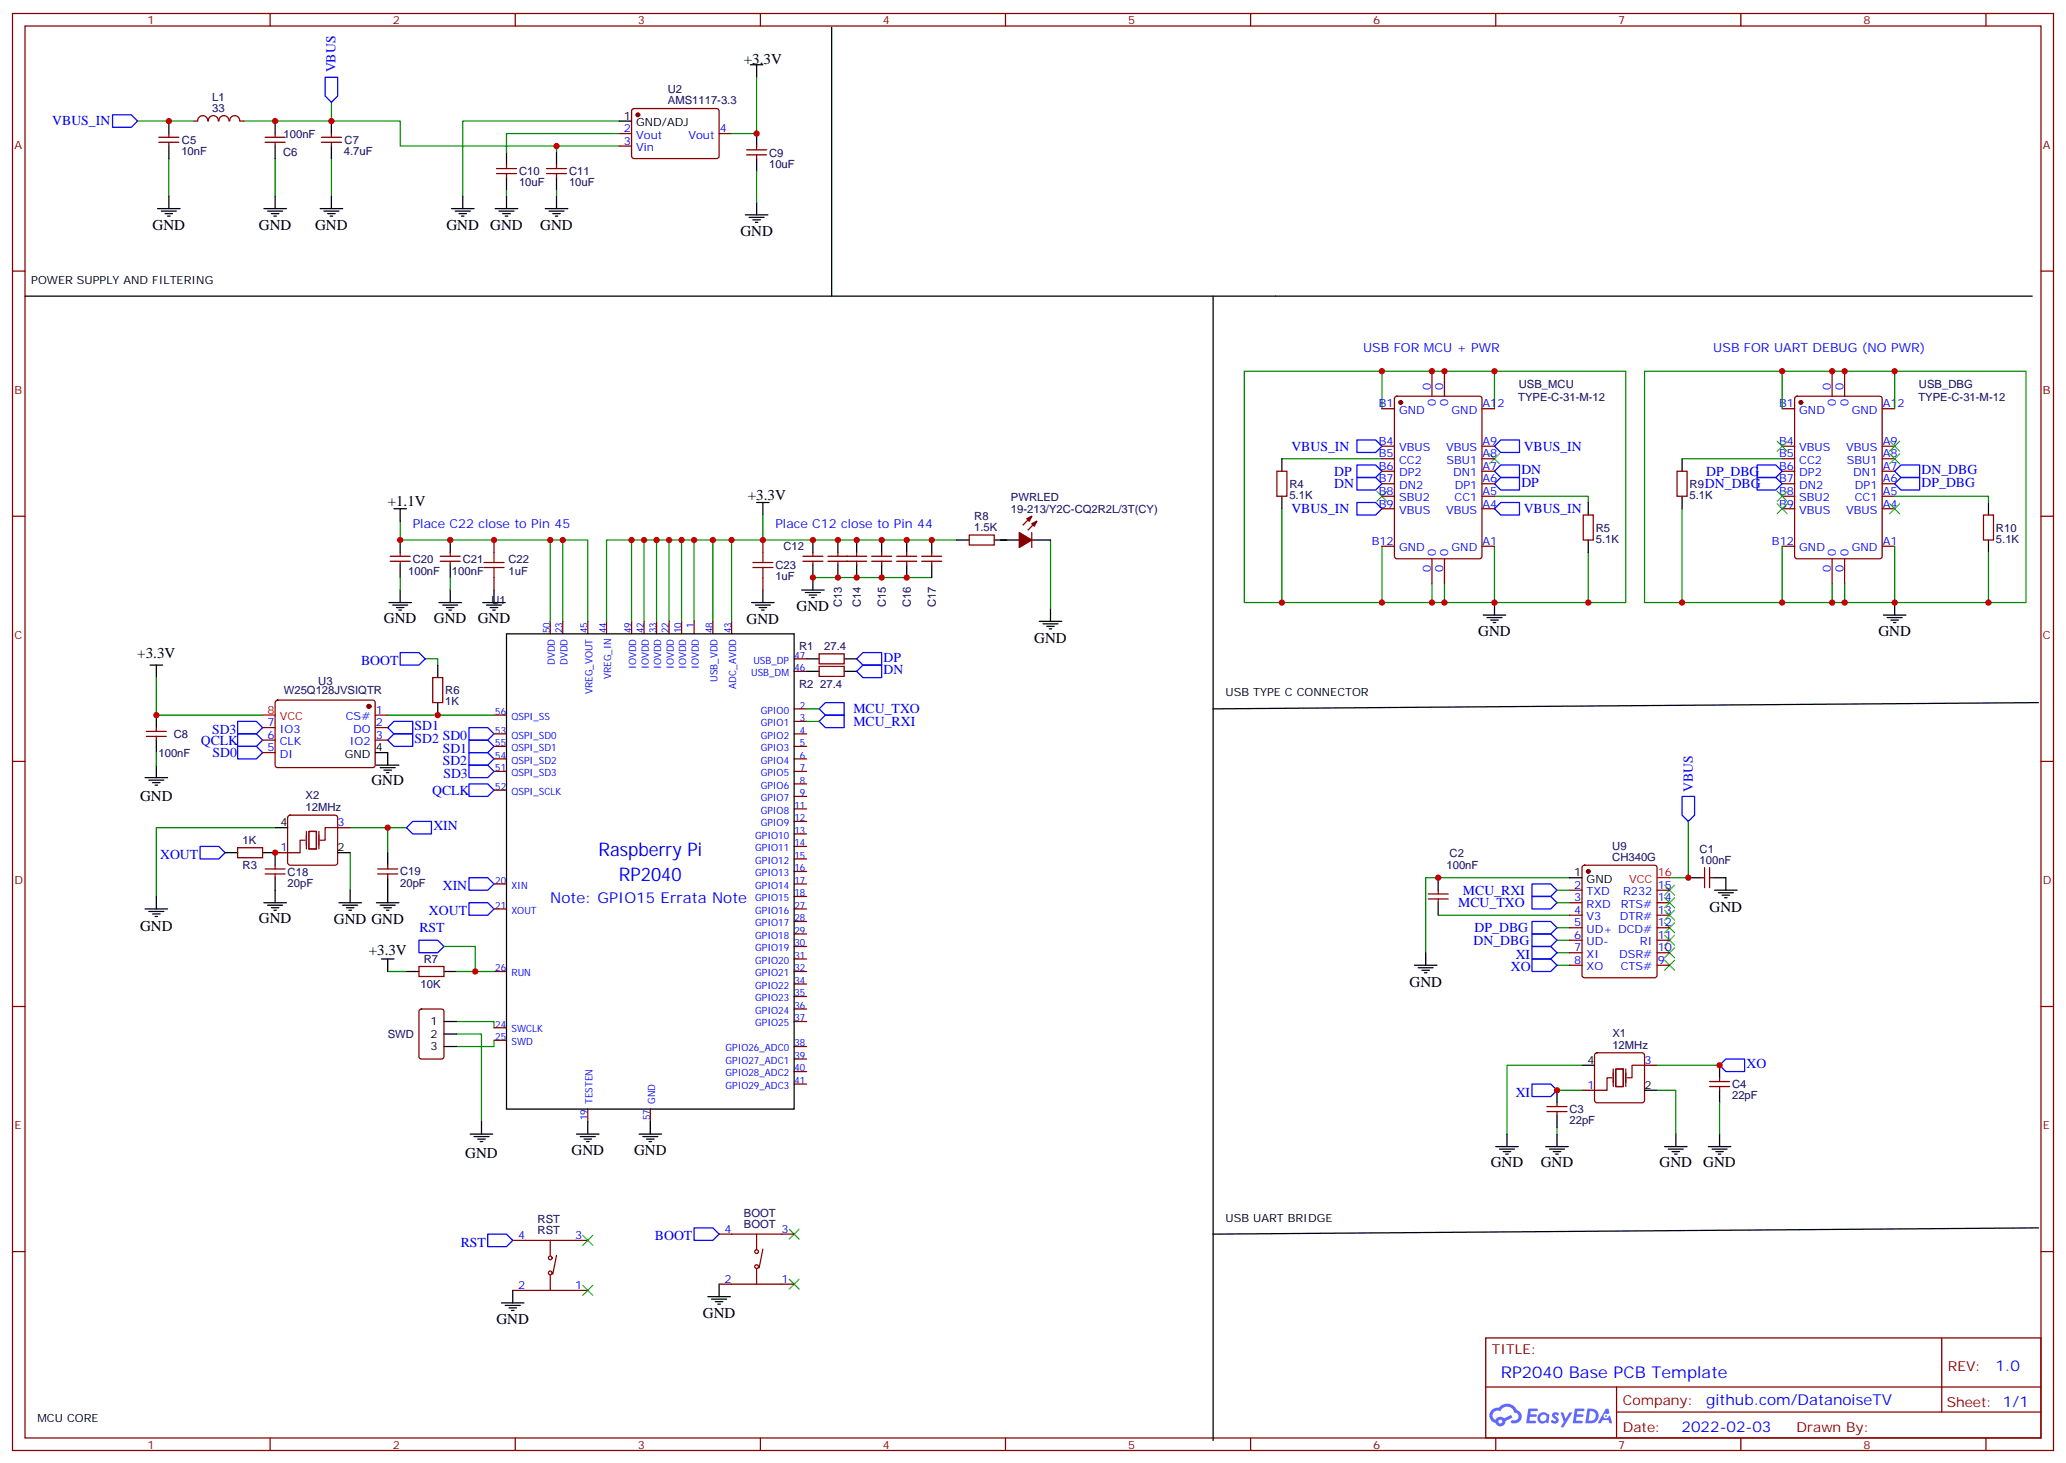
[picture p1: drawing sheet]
<svg xmlns="http://www.w3.org/2000/svg" width="583mm" height="413mm" viewBox="0 0 583 413" stroke-linecap="round" stroke-linejoin="round" font-family="sans-serif">
<g fill="none" stroke="#870000" stroke-width=".35">
<path d="M3.5 3.8h575.8v405.4h-575.8zM7.1 7.3h568.6v398.3h-568.6zM76.2 3.8v3.5M145.3 3.8v3.5M214.5 3.8v3.5M283.6 3.8v3.5M352.8 3.8v3.5M421.9 3.8v3.5M491.1 3.8v3.5M560.2 3.8v3.5M3.5 76.5h3.6M575.7 76.5h3.6"/>
<path d="M3.5 145.6h3.6M575.7 145.6h3.6M3.5 214.8h3.6M575.7 214.8h3.6M3.5 283.9h3.6M575.7 283.9h3.6M3.5 353.1h3.6M575.7 353.1h3.6M419.1 377.4h156.6v28.2h-156.6zM547.7 377.4v20.9M419.1 391.2h156.5M456 398.3h119.6"/>
<path d="M456 391.2v14.2M76.2 405.6v3.6M145.3 405.6v3.6M214.5 405.6v3.6M283.6 405.6v3.6M352.8 405.6v3.6M421.9 405.6v3.6M491.1 405.6v3.6M560.2 405.6v3.6"/>
</g>
<g fill="#5487ff">
<path d="M438.1 398.6a1.22 1.22 0 0 1 1.7 .2l-.4 .6a.47 .47 0 0 0-.3-.4 .47 .47 0 0 0-.5 .2v.1a1.23 1.23 0 0 1 .8 2 1.44 1.44 0 0 1-2-.3l.5-.6 .7 .5a.29 .29 0 0 0 .3-.3 .29 .29 0 0 0-.2-.3 1.04 1.04 0 0 1-.6-1.7z"/>
<path d="M431.1 397.3h2.3l.4 .2-.2 .5-1.8 .1-.1 .8h1.5l.3 .4-.3 .4h-1.6l-.2 1.1h1.7l.2 .3-.2 .3-2.6 .1z"/>
<path d="M444.2 397.3h2.4l.3 .2-.1 .5-1.8 .1-.2 .8h1.6l.3 .4-.4 .4h-1.6l-.1 1.1h1.7l.2 .3-.2 .3-2.7 .1z"/>
<path d="M453 397.3h.7l.3 1.3-.6 .3a.69 .69 0 0 0-1 .3 .69 .69 0 0 0 .4 .9 .69 .69 0 0 0 .9-.6l.5-.2 .6 2.2h-.8l-.3-.9h-1.7l-.5 .9h-.8z"/>
<path d="M440.2 398.4h.8l.6 1.8 1.1-1.8h.9l-2.6 4.2h-.8l.9-1.5z"/>
<path d="M447.8 397.3l-.6 4.2h1.3a2.11 2.11 0 0 0 2.5-2.1 2.11 2.11 0 0 0-2.5-2.1zM448.5 398.1a1.39 1.39 0 0 1 1.7 1.4 1.39 1.39 0 0 1-1.8 1.3h-.3z"/>
<path d="M434.1 399a1.54 1.54 0 0 0-.1 2.1 1.54 1.54 0 0 0 2.1 .1l.7 .3 .3-2.3-.2-.3h-.4a1.49 1.49 0 0 0-2.4 .1zM434.3 400a.95 .95 0 0 1 1.9 0 .95 .95 0 0 1-1.9 0z"/>
<path d="M420.8 397.7a2.18 2.18 0 0 0 1.1 3.7 1.44 1.44 0 0 0 1.6 .9 1.44 1.44 0 0 0 1.2-1.4l2-1-.5-.8-1.9 1a1.47 1.47 0 0 0-2.4 .4 1.39 1.39 0 0 1-.7-1.9 1.39 1.39 0 0 1 2-.5 2.12 2.12 0 0 1 2.2-1.3 2.12 2.12 0 0 1 1.9 1.7 1.14 1.14 0 0 1 1 1.4 1.14 1.14 0 0 1-1.6 .7 .43 .43 0 0 0-.5 .4 .43 .43 0 0 0 .4 .5 1.98 1.98 0 0 0 2.5-1.2 1.98 1.98 0 0 0-1.2-2.6 3.1 3.1 0 0 0-5.3-.6l-.9 .1zM422.7 401a.55 .55 0 0 1 1.1 0 .55 .55 0 0 1-1.1 0z"/>
<circle cx="453" cy="399.4" r=".26"/>
</g>
<g fill="none" stroke="#008700" stroke-width=".35">
<path d="M38.8 34.1h15.9M93.5 34.1h19.4v7.1h44.1M93.5 28.9v5.2h-24.7M174.6 37.7h-31.7v5.3M174.6 34.1h-44.1v21.2M213.4 21.8v15.9h-7M47.6 44.7v10.6M77.6 44.7v10.6M93.5 44.7v10.6M142.9 53.6v1.7M157 53.6v1.7M174.6 41.2h-17.6v1.8"/>
<path d="M213.4 48.3v8.8M389.8 104.7h-38.8v65.3h10.6M389.8 115.3v-10.6h31.8v10.6M421.6 104.7h37v65.3h-10.6M502.7 115.3v-10.6h31.8v10.6M502.7 104.7h-38.8v65.3h10.6M534.5 104.7h37v65.3h-10.6M361.6 129.4h28.2M421.6 140h26.4v1.7M474.5 129.4h28.2M534.5 140h26.4v1.7M112.9 147v5.3h42.3v23"/>
<path d="M155.2 152.3h3.5v23M158.7 152.3h7.1v23M178.2 152.3h3.5v23M181.7 152.3h3.5v23M185.2 152.3h3.5v23M188.7 152.3h3.6v23M192.3 152.3h3.5v23M195.8 152.3h5.3v23M201.1 152.3h5.3v23M215.2 152.3h54.7M215.2 145.3v7h-8.8M282.2 152.3h1.8"/>
<path d="M296.3 152.3v19.4M361.6 143.5v26.5h28.2M389.8 154.1v15.9h31.8v-15.9M448 155.9v14.1h-26.4M474.5 143.5v26.5h28.2M502.7 154.1v15.9h31.8v-15.9M560.9 155.9v14.1h-26.4M112.9 162.9v3.5M127 162.9v3.5M171.1 175.3v-23h7.1v23M229.3 162.9h33.5M403.9 164.7v5.3"/>
<path d="M407.5 164.7v5.3M516.8 164.7v5.3M520.3 164.7v5.3M44.1 191.1v10.6h30M119.9 185.8h3.6v1.8M227.5 200h3.6M44.1 212.3v3.5M109.4 201.7h29.9M227.5 203.5h3.6M77.6 233.5h-33.5v19.4M98.8 233.5h15.9M109.4 233.5v7"/>
<path d="M476.2 231.7v15.9h-5.2M98.8 240.5v10.6M405.7 258.2h37M439.2 251.1h3.5M439.2 254.6h3.5M442.7 247.6h-40.5v21.1M109.4 274h5.3M125.2 267h8.9v7M128.8 274h10.5M439.2 272.3h3.5M439.2 268.7h3.5M439.2 261.7h3.5"/>
<path d="M439.2 265.2h3.5M128.8 291.7h7v24.7M128.8 288.1h10.5v1.8M139.3 293.4v1.8h-10.5M439.2 307.6h7.1M439.2 318.1v1.8M446.3 300.5h-21.2v19.4M467.4 307.6h5.3v12.3M467.4 300.5h17.7M485.1 311.1v8.8"/>
</g>
<g fill="none" stroke="#000" stroke-width=".35">
<path d="M211.7 18.3h3.5M213.4 18.3v3.5M234.6 7.7v75.8M47.6 34.1v3.6M77.6 34.1v3.6M93.5 34.1v3.6M174.6 34.1h3.6M213.4 37.7v3.5M44.4 58.8h6.4M45.5 59.5h4.2M47.6 41.2v3.5M47.6 55.3v3.5"/>
<path d="M74.4 58.8h6.4M75.5 59.5h4.2M77.6 41.2v3.5M77.6 55.3v3.5M90.3 58.8h6.4M91.4 59.5h4.2M93.5 41.2v3.5M93.5 55.3v3.5M127.4 58.8h6.3M128.4 59.5h4.2M130.5 55.3v3.5M139.7 58.8h6.3"/>
<path d="M140.8 59.5h4.2M142.9 43v3.5M142.9 50v3.6M142.9 55.3v3.5M153.8 58.8h6.4M154.9 59.5h4.2M157 43v3.5M157 50v3.6M157 55.3v3.5M213.4 44.7v3.6M213.4 57.1v3.5M46.6 60.3h2.1"/>
<path d="M47.3 61h.7M76.6 60.3h2.1M77.3 61h.7M92.4 60.3h2.1M93.1 61h.7M129.5 60.3h2.1M130.2 61h.7M141.8 60.3h2.1M142.5 61h.7M155.9 60.3h2.1M156.6 61h.7M210.3 60.6h6.3"/>
<path d="M211.3 61.3h4.2M212.4 62h2.1M213.1 62.7h.7M7.1 83.5h566.2M342.2 83.5v322.8M361.6 129.4v3.5M361.6 140v3.5M474.5 129.4v3.5M474.5 140v3.5M111.1 143.5h3.6M112.9 143.5v3.5M112.9 152.3v3.6"/>
<path d="M112.9 159.4v3.5M127 152.3v3.6M127 159.4v3.5M213.4 141.7h3.6M215.2 141.7v3.6M229.3 152.3v3.6M229.3 159.4v7M236.4 152.3v3.6M236.4 159.4v3.5M241.7 152.3v3.6M241.7 159.4v3.5M248.7 152.3v3.6"/>
<path d="M248.7 159.4v3.5M255.8 152.3v3.6M255.8 159.4v3.5M262.8 152.3v3.6M262.8 159.4v3.5M269.9 152.3h3.5M280.5 152.3h7M291 152.3h5.3M448 141.7v3.6M448 152.3v3.6M560.9 141.7v3.6M560.9 152.3v3.6"/>
<path d="M109.7 170h6.4M110.8 170.7h4.2M111.8 171.4h2.1M112.5 172.1h.7M112.9 166.4v3.6M123.8 170h6.4M124.9 170.7h4.2M125.9 171.4h2.2M126.6 172.1h.8M127 166.4v3.6M136.2 170h6.3M137.2 170.7h4.3"/>
<path d="M138.3 171.4h2.1M139 172.1h.7M139.3 166.4v3.6M142.9 178.8h81.1v134h-81.1zM212 170h6.4M213.1 170.7h4.2M214.1 171.4h2.2M214.8 172.1h.7M215.2 166.4v3.6M226.1 166.4h6.4M227.2 167.1h4.2M228.2 167.9h2.2"/>
<path d="M229 168.6h.7M293.2 175.3h6.3M294.2 176h4.2M295.3 176.7h2.1M296 177.4h.7M296.3 171.7v3.6M418.4 173.5h6.3M419.5 174.2h4.2M420.5 174.9h2.1M421.2 175.6h.7M421.6 170v3.5M531.3 173.5h6.3"/>
<path d="M532.3 174.2h4.3M533.4 174.9h2.1M534.1 175.6h.7M534.5 170v3.5M42.3 187.6h3.6M44.1 187.6v3.5M123.5 187.6v3.5M123.5 198.2v3.5M227.5 185.8h3.6M227.5 189.4h3.6M238.1 185.8h3.6M238.1 189.4h3.6"/>
<path d="M575 198.2l-232.8 1.8M40.9 219.4h6.4M44.1 201.7v3.5M44.1 208.8v3.5M44.1 215.8v3.6M105.8 212.3h3.6v3.5M106.2 215.8h6.3M107.2 216.5h4.3M108.3 217.2h2.1M109 217.9h.7M42 220.1h4.2M43 220.8h2.2"/>
<path d="M43.7 221.5h.7M77.6 233.5h3.5M40.9 256.4h6.4M42 257.1h4.2M43 257.8h2.2M43.7 258.5h.7M44.1 252.9v3.5M63.5 240.5h3.5M74.1 240.5h3.5v3.6M74.4 254.6h6.4M75.5 255.3h4.2M76.6 256h2.1"/>
<path d="M77.3 256.8h.7M77.6 247.6v7M95.2 240.5h3.6M95.6 254.6h6.4M96.7 255.3h4.2M97.7 256h2.1M98.4 256.8h.7M98.8 251.1v3.5M106.2 254.6h6.3M107.2 255.3h4.3M108.3 256h2.1M109 256.8h.7"/>
<path d="M109.4 240.5v3.6M109.4 247.6v7M405.7 247.6v3.5M405.7 254.6v3.6M442.7 247.6h3.6M476.2 247.6h3.6M483.3 247.6h3.5v3.5M483.7 251.1h6.3M484.7 251.8h4.2M485.8 252.5h2.1M486.5 253.2h.7M107.6 270.5h3.5"/>
<path d="M109.4 270.5v3.5M114.7 274h3.5M125.2 274h3.6M399 272.3h6.3M400 273h4.3M401.1 273.7h2.1M401.8 274.4h.7M402.2 268.7v3.6M125.2 295.2h3.6M125.2 288.1h3.6M125.2 291.7h3.6M132.6 319.9h6.4"/>
<path d="M135.8 316.4v3.5M162.6 319.9h6.4M165.8 316.4v3.5M180.3 319.9h6.3M183.4 316.4v3.5M425.1 319.9v3.5M439.2 307.6v3.5M439.2 314.6v3.5M439.2 319.9v3.5M446.3 300.5h3.5M463.9 307.6h3.5M472.7 319.9v3.5"/>
<path d="M485.1 300.5v3.5M485.1 307.6v3.5M485.1 319.9v3.5M133.7 320.6h4.2M134.8 321.3h2.1M135.5 322h.7M163.7 320.6h4.2M164.7 321.3h2.2M165.5 322h.7M181.3 320.6h4.3M182.4 321.3h2.1M183.1 322h.7"/>
<path d="M421.9 323.4h6.4M423 324.1h4.2M424 324.8h2.2M424.7 325.5h.7M436 323.4h6.4M437.1 324.1h4.2M438.1 324.8h2.2M438.9 325.5h.7M469.5 323.4h6.4M470.6 324.1h4.2M471.7 324.8h2.1M472.4 325.5h.7"/>
<path d="M481.9 323.4h6.3M483 324.1h4.2M484 324.8h2.1M484.7 325.5h.7M575 346.4l-232.8 1.7M141.5 367.5h6.3M142.5 368.2h4.3M143.6 368.9h2.1M144.3 369.6h.7M144.6 364v3.5M199.7 365.8h6.3M200.7 366.5h4.3"/>
<path d="M201.8 367.2h2.1M202.5 367.9h.7M202.8 362.2v3.6"/>
</g>
<g fill="none" stroke="#870000" stroke-width=".35">
<path d="M44.8 38.7h5.6M47.6 37.7v1M54.7 34.1h1M55.8 34.1a1.41 1.41 0 0 1 1.4-1.5 1.41 1.41 0 0 1 1.4 1.5M58.8 34.1a1.41 1.41 0 0 1 1.4-1.5 1.41 1.41 0 0 1 1.4 1.5M61.8 34.1a1.41 1.41 0 0 1 1.4-1.5 1.41 1.41 0 0 1 1.4 1.5M64.8 34.1a1.41 1.41 0 0 1 1.4-1.5 1.41 1.41 0 0 1 1.4 1.5M67.7 34.1h1.1M74.8 38.7h5.6M77.6 37.7v1M90.7 38.7h5.6M93.5 37.7v1"/>
<path d="M174.6 37.7h3.6M178.4 30.8l.5-.2 23.5 .1 .4 .6v13l-.7 .4h-23.5l-.4-.7v-12.7zM202.8 37.7h3.6M44.8 40.1h5.6M47.6 40.1v1.1M74.8 40.1h5.6M77.6 40.1v1.1M90.7 40.1h5.6M93.5 40.1v1.1M140.1 49h5.6M140.1 47.6h5.6M142.9 46.5v1.1"/>
<path d="M142.9 49v1M154.2 49h5.6M154.2 47.6h5.6M157 46.5v1.1M157 49v1M174.6 41.2h3.6M210.6 43.7h5.7M210.6 42.3h5.7M213.4 41.2v1.1M213.4 43.7v1M389.8 115.3h3.5M393.6 112l.5-.2h23.2l.7 .4v44.7l-.4 .7h-23.5l-.7-.4-.1-44.7z"/>
<path d="M403.9 104.7v7.1M407.5 104.7v7.1M418 115.3h3.6M502.7 115.3h3.5M506.5 112l.4-.2h23.3l.7 .4v44.7l-.4 .7h-23.6l-.6-.4-.1-44.7zM516.8 104.7v7.1M520.3 104.7v7.1M530.9 115.3h3.6M360.2 132.9h2.8v7.1h-2.8zM389.8 125.9h3.5M389.8 129.4h3.5M389.8 132.9h3.5"/>
<path d="M389.8 136.5h3.5M389.8 140h3.5M418 125.9h3.6M418 129.4h3.6M418 132.9h3.6M418 136.5h3.6M418 140h3.6M473.1 132.9h2.8v7.1h-2.8zM502.7 125.9h3.5M502.7 129.4h3.5M502.7 132.9h3.5M502.7 136.5h3.5"/>
<path d="M502.7 140h3.5M530.9 125.9h3.6M530.9 129.4h3.6M530.9 132.9h3.6M530.9 136.5h3.6M530.9 140h3.6M110.1 158.3h5.6M110.1 156.9h5.6M112.9 155.9v1M112.9 158.3v1.1M124.2 158.3h5.6M124.2 156.9h5.6"/>
<path d="M127 155.9v1M127 158.3v1.1M139.3 152.3v3.6M215.2 152.3v3.6M226.5 158.3h5.6M226.5 156.9h5.6M229.3 155.9v1M229.3 158.3v1.1M233.5 158.3h11M233.5 156.9h11M236.4 155.9v1M236.4 158.3v1.1"/>
<path d="M241.7 155.9v1M241.7 158.3v1.1M245.9 158.3h5.6M245.9 156.9h5.6M248.7 155.9v1M248.7 158.3v1.1M252.9 158.3h5.7M252.9 156.9h5.7M255.8 155.9v1M255.8 158.3v1.1M260 158.3h5.6M260 156.9h5.6"/>
<path d="M262.8 155.9v1M262.8 158.3v1.1M273.4 150.9h7.1v2.8h-7.1zM291 145.6l-2.4 2.5M291 150.2v4.2M292.5 147l-2.5 2.5M389.8 143.5h3.5M389.8 154.1h3.5M403.9 157.6v7.1M407.5 157.6v7.1M418 143.5h3.6M418 154.1h3.6"/>
<path d="M446.6 145.3h2.8v7h-2.8zM502.7 143.5h3.5M502.7 154.1h3.5M516.8 157.6v7.1M520.3 157.6v7.1M530.9 143.5h3.6M530.9 154.1h3.6M559.5 145.3h2.8v7h-2.8zM139.3 162.9v3.5M155.2 175.3v3.5M158.7 175.3v3.5M165.8 175.3v3.5"/>
<path d="M171.1 175.3v3.5M178.2 175.3v3.5M181.7 175.3v3.5M185.2 175.3v3.5M188.7 175.3v3.5M192.3 175.3v3.5M195.8 175.3v3.5M201.1 175.3v3.5M206.4 175.3v3.5M215.2 162.9v3.5M77.8 197.7l.5-.2h27.1l.4 .7v17.9l-.7 .4h-27.1l-.4-.7v-17.6zM122.1 191.1h2.8v7.1h-2.8z"/>
<path d="M224 185.8h3.5M224 189.4h3.5M224 200h3.5M231.1 184.4h7v2.9h-7zM231.1 188h7v2.8h-7zM41.3 207.7h5.6M41.3 206.3h5.6M44.1 205.2v1.1M44.1 207.7v1.1M74.1 205.2h3.5M74.1 208.8h3.5M74.1 212.3h3.5"/>
<path d="M105.8 201.7h3.6M105.8 205.2h3.6M105.8 208.8h3.6M139.3 217.6h3.6M139.3 214.1h3.6M139.3 201.7h3.6M139.3 210.5h3.6M139.3 207h3.6M224 217.6h3.5M224 214.1h3.5M224 210.5h3.5M224 207h3.5"/>
<path d="M224 203.5h3.5M67 239.1h7.1v2.8h-7.1zM81.4 230.1l.4-.2h12.7l.5 .2 .2 .5v12.7l-.2 .5-.5 .3h-12.7l-.5-.3-.2-.5v-12.7zM95.2 233.5h3.6M139.3 222.9h3.6M224 224.6h3.5M224 221.1h3.5M224 238.8h3.5M224 235.2h3.5M224 231.7h3.5M224 228.2h3.5M74.8 245.1h5.6"/>
<path d="M74.8 246.5h5.6M77.6 244.1v1M77.6 246.5v1.1M77.6 240.5h3.5M106.5 245.1h5.7M106.5 246.5h5.7M109.4 244.1v1M109.4 246.5v1.1M139.3 256.4h3.6M139.3 249.3h3.6M224 259.9h3.5M224 256.4h3.5"/>
<path d="M224 249.3h3.5M224 252.9h3.5M224 245.8h3.5M224 242.3h3.5M402.9 253.6h5.6M402.9 252.2h5.6M405.7 251.1v1.1M405.7 253.6v1M442.7 251.1h3.6M442.7 254.6h3.6M442.7 258.2h3.6M446.5 244.3l.5-.2h19.7l.7 .4v30.6l-.4 .6-20 .1-.7-.5v-30.5z"/>
<path d="M467.4 251.1h3.6M467.4 254.6h3.6M467.4 258.2h3.6M479.8 247.6h1M480.8 244.8v5.6M482.2 244.8v5.6M482.2 247.6h1.1M118.2 272.6h7v2.8h-7zM139.3 274h3.6M224 277.6h3.5M224 274h3.5M224 270.5h3.5"/>
<path d="M224 267h3.5M224 263.5h3.5M442.7 261.7h3.6M442.7 265.2h3.6M442.7 268.7h3.6M442.7 272.3h3.6M467.4 261.7h3.6M467.4 265.2h3.6M467.4 268.7h3.6M467.4 272.3h3.6M118.4 284.8l.5-.2h5.6l.7 .5v12.9l-.4 .7h-5.9l-.7-.4v-13zM139.3 293.4h3.6"/>
<path d="M139.3 289.9h3.6M224 298.7h3.5M224 295.2h3.5M224 288.1h3.5M224 284.6h3.5M224 281.1h3.5M450 297.2l.5-.2h12.7l.5 .2 .2 .5v12.7l-.2 .5-.5 .2h-12.7l-.5-.3-.2-.4v-12.7zM165.8 312.8v3.6M183.4 312.8v3.6M224 305.8h3.5M224 302.3h3.5M436.4 313.5h5.6"/>
<path d="M436.4 312.1h5.6M439.2 311.1v1M439.2 313.5v1.1M446.3 307.6h3.5M463.9 300.5h3.5M482.2 306.5h5.7M482.2 305.1h5.7M485.1 304v1.1M485.1 306.5v1.1M144.6 349.9h21.2M155.2 349.9v4.2M155.2 359.8v4.2"/>
<path d="M157 354.1l-1.1 5.3M202.8 348.1h21.2M213.4 348.1v4.3M213.4 358v4.2M215.2 352.4l-1.1 5.2M144.6 364h21.2M202.8 362.2h21.2"/>
<circle cx="155.2" cy="354.8" r=".53"/>
<circle cx="155.2" cy="359.1" r=".53"/>
<circle cx="213.4" cy="353.1" r=".53"/>
<circle cx="213.4" cy="357.3" r=".53"/>
</g>
<g fill="#870000" stroke="#870000" stroke-width=".35">
<path d="M287.5 150.2l3.5 2.1-3.5 2.1z"/>
<path d="M291 147.7l1.5-.7-.8 1.4z"/>
<path d="M289.6 146.3l1.4-.7-.7 1.4z"/>
<circle cx="179.9" cy="32.4" r=".53"/>
<circle cx="395.1" cy="113.5" r=".53"/>
<circle cx="448" cy="245.8" r=".53"/>
<circle cx="104.1" cy="199.2" r=".53"/>
<circle cx="508" cy="113.5" r=".53"/>
</g>
<g fill="none" stroke="#00f" stroke-width=".35">
<path d="M31.7 32.4h5.3l1.8 1.7-1.8 1.8h-5.3zM91.7 21.8h3.5v5.3l-1.7 1.8-1.8-1.8zM382.8 124.1h5.3l1.7 1.8-1.7 1.7h-5.3zM382.8 134.7h5.3l1.7 1.8-1.7 1.7h-5.3zM382.8 131.2h5.3l1.7 1.7-1.7 1.8h-5.3zM421.6 125.9l1.7-1.8h5.3v3.5h-5.3zM421.6 136.5l1.7-1.8h5.3v3.5h-5.3zM421.6 132.9l1.7-1.7h5.3v3.5h-5.3zM495.7 131.2h5.2l1.8 1.7-1.8 1.8h-5.2zM495.7 134.7h5.2l1.8 1.8-1.8 1.7h-5.2zM534.5 132.9l1.7-1.7h5.3v3.5h-5.3zM534.5 136.5l1.7-1.8h5.3v3.5h-5.3z"/>
<path d="M382.8 141.7h5.3l1.7 1.8-1.7 1.8h-5.3zM421.6 143.5l1.7-1.8h5.3v3.6h-5.3zM112.9 184.1h5.3l1.7 1.7-1.7 1.8h-5.3zM231.1 200l1.7-1.8h5.3v3.5h-5.3zM241.7 185.8l1.7-1.7h5.3v3.5h-5.3zM241.7 189.4l1.7-1.8h5.3v3.5h-5.3zM67 207h5.3l1.8 1.8-1.8 1.7h-5.3zM67 203.5h5.3l1.8 1.7-1.8 1.8h-5.3zM67 210.5h5.3l1.8 1.8-1.8 1.8h-5.3zM109.4 208.8l1.7-1.8h5.3v3.5h-5.3zM109.4 205.2l1.7-1.7h5.3v3.5h-5.3zM132.3 215.8h5.3l1.7 1.8-1.7 1.8h-5.3z"/>
<path d="M132.3 212.3h5.3l1.7 1.8-1.7 1.7h-5.3zM132.3 208.8h5.3l1.7 1.7-1.7 1.8h-5.3zM132.3 205.2h5.3l1.7 1.8-1.7 1.8h-5.3zM231.1 203.5l1.7-1.8h5.3v3.5h-5.3zM56.4 238.8h5.3l1.8 1.7-1.8 1.8h-5.3zM114.7 233.5l1.7-1.8h5.3v3.5h-5.3zM132.3 221.1h5.3l1.7 1.8-1.7 1.7h-5.3zM474.5 224.6h3.5v5.3l-1.8 1.8-1.7-1.8zM132.3 247.6h5.3l1.7 1.7-1.7 1.8h-5.3zM132.3 254.6h5.3l1.7 1.8-1.7 1.8h-5.3zM432.2 259.9h5.2l1.8 1.8-1.8 1.8h-5.2zM432.2 252.9h5.2l1.8 1.7-1.8 1.8h-5.2z"/>
<path d="M432.2 249.3h5.2l1.8 1.8-1.8 1.8h-5.2zM118.2 265.2h5.3l1.7 1.8-1.7 1.7h-5.3zM432.2 263.5h5.2l1.8 1.7-1.8 1.8h-5.2zM432.2 267h5.2l1.8 1.7-1.8 1.8h-5.2zM432.2 270.5h5.2l1.8 1.8-1.8 1.7h-5.2zM432.2 305.8h5.2l1.8 1.8-1.8 1.7h-5.2zM485.1 300.5l1.7-1.8h5.3v3.6h-5.3zM137.6 348.1h5.3l1.7 1.8-1.7 1.7h-5.3zM195.8 346.4h5.3l1.7 1.7-1.7 1.8h-5.3z"/>
</g>
<g fill="none" stroke="#3c3" stroke-width=".35">
<path d="M388.4 138.6l2.8 2.8M391.2 138.6l-2.8 2.8M420.2 128l2.8 2.8M423 128l-2.8 2.8M501.3 138.6l2.8 2.8M501.3 124.5l2.8 2.8M504.1 138.6l-2.8 2.8M504.1 124.5l-2.8 2.8M533 128l2.9 2.8M533 124.5l2.9 2.8M535.9 128l-2.9 2.8M535.9 124.5l-2.9 2.8"/>
<path d="M501.3 142.1l2.8 2.8M504.1 142.1l-2.8 2.8M533 142.1l2.9 2.8M535.9 142.1l-2.9 2.8M469.5 249.7l2.9 2.8M469.5 253.2l2.9 2.8M469.5 256.8l2.9 2.8M472.4 249.7l-2.9 2.8M472.4 253.2l-2.9 2.8M472.4 256.8l-2.9 2.8M469.5 270.9l2.9 2.8M469.5 267.3l2.9 2.9"/>
<path d="M469.5 263.8l2.9 2.8M469.5 260.3l2.9 2.8M472.4 270.9l-2.9 2.8M472.4 267.3l-2.9 2.9M472.4 263.8l-2.9 2.8M472.4 260.3l-2.9 2.8M164.4 348.5l2.8 2.8M167.2 348.5l-2.8 2.8M222.6 346.7l2.8 2.8M225.4 346.7l-2.8 2.8M164.4 362.6l2.8 2.8M167.2 362.6l-2.8 2.8"/>
<path d="M222.6 360.8l2.8 2.8M225.4 360.8l-2.8 2.8"/>
</g>
<path d="M74.1 201.7h3.5M467.4 247.6h3.6" fill="none" stroke="#f00" stroke-width=".35"/>
<path d="M86.1 237h-1.4v3.5h-3.6M86.4 234.5v5M87.1 234.5h2.2v5h-2.2zM90 234.5v5M95.2 233.5h-3.5v3.5h-1.4M454.7 304h-1.4v3.6h-3.5M455.1 301.6v4.9M455.8 301.6h2.1v4.9h-2.1zM458.6 301.6v4.9M463.9 300.5h-3.5v3.5h-1.4" fill="none" stroke="#870012" stroke-width=".35"/>
<path d="M136.5 158.7h5.7M139.3 155.9v2.8M212.4 158.7h5.6M215.2 155.9v2.8M136.5 160.1h5.7M139.3 160.1v2.8M212.4 160.1h5.6M215.2 160.1v2.8" fill="none" stroke="#a10000" stroke-width=".35"/>
<g fill="#c00">
<circle cx="157" cy="41.2" r=".88"/>
<circle cx="93.5" cy="34.1" r=".88"/>
<circle cx="77.6" cy="34.1" r=".88"/>
<circle cx="213.4" cy="37.7" r=".88"/>
<circle cx="47.6" cy="34.1" r=".88"/>
<circle cx="421.6" cy="104.7" r=".88"/>
<circle cx="448" cy="170" r=".88"/>
<circle cx="389.8" cy="104.7" r=".88"/>
<circle cx="361.6" cy="170" r=".88"/>
<circle cx="407.5" cy="104.7" r=".88"/>
<circle cx="403.9" cy="104.7" r=".88"/>
<circle cx="421.6" cy="170" r=".88"/>
<circle cx="389.8" cy="170" r=".88"/>
<circle cx="403.9" cy="170" r=".88"/>
<circle cx="407.5" cy="170" r=".88"/>
<circle cx="405.7" cy="247.6" r=".88"/>
<circle cx="439.2" cy="307.6" r=".88"/>
<circle cx="485.1" cy="300.5" r=".88"/>
<circle cx="123.5" cy="201.7" r=".88"/>
<circle cx="44.1" cy="201.7" r=".88"/>
<circle cx="109.4" cy="233.5" r=".88"/>
<circle cx="77.6" cy="240.5" r=".88"/>
<circle cx="255.8" cy="162.9" r=".88"/>
<circle cx="248.7" cy="162.9" r=".88"/>
<circle cx="236.4" cy="162.9" r=".88"/>
<circle cx="229.3" cy="162.9" r=".88"/>
<circle cx="241.7" cy="162.9" r=".88"/>
<circle cx="155.2" cy="152.3" r=".88"/>
<circle cx="139.3" cy="152.3" r=".88"/>
<circle cx="127" cy="152.3" r=".88"/>
<circle cx="178.2" cy="152.3" r=".88"/>
<circle cx="181.7" cy="152.3" r=".88"/>
<circle cx="185.2" cy="152.3" r=".88"/>
<circle cx="188.7" cy="152.3" r=".88"/>
<circle cx="192.3" cy="152.3" r=".88"/>
<circle cx="195.8" cy="152.3" r=".88"/>
<circle cx="201.1" cy="152.3" r=".88"/>
<circle cx="158.8" cy="152.3" r=".88"/>
<circle cx="112.9" cy="152.3" r=".88"/>
<circle cx="206.4" cy="152.3" r=".88"/>
<circle cx="215.2" cy="152.3" r=".88"/>
<circle cx="134.1" cy="274" r=".88"/>
<circle cx="520.3" cy="170" r=".88"/>
<circle cx="516.8" cy="170" r=".88"/>
<circle cx="502.7" cy="170" r=".88"/>
<circle cx="534.5" cy="170" r=".88"/>
<circle cx="516.8" cy="104.7" r=".88"/>
<circle cx="520.3" cy="104.7" r=".88"/>
<circle cx="474.5" cy="170" r=".88"/>
<circle cx="502.7" cy="104.7" r=".88"/>
<circle cx="560.9" cy="170" r=".88"/>
<circle cx="534.5" cy="104.7" r=".88"/>
<circle cx="229.3" cy="152.3" r=".88"/>
<circle cx="236.4" cy="152.3" r=".88"/>
<circle cx="241.7" cy="152.3" r=".88"/>
<circle cx="248.7" cy="152.3" r=".88"/>
<circle cx="255.8" cy="152.3" r=".88"/>
<circle cx="262.8" cy="152.3" r=".88"/>
<circle cx="476.3" cy="247.6" r=".88"/>
</g>
<g font-size="5.3" fill="#00f">
<text x="168.8" y="241.4">Raspberry Pi</text>
<text x="174.6" y="248.5">RP2040</text>
</g>
<text font-size="4.6" fill="#00f" x="423.3" y="388.7">RP2040 Base PCB Template</text>
<g font-size="4.2">
<text x="209.8" y="17.9">+3.3V</text>
<text x="43" y="64.9">GND</text>
<text x="73" y="64.9">GND</text>
<text x="88.9" y="64.9">GND</text>
<text x="125.9" y="64.9">GND</text>
<text x="138.3" y="64.9">GND</text>
<text x="152.4" y="64.9">GND</text>
<text x="208.8" y="66.6">GND</text>
<text x="109.4" y="142.8">+1.1V</text>
<text x="211" y="141">+3.3V</text>
<text x="224.7" y="172.5">GND</text>
<text x="108.3" y="175.6">GND</text>
<text x="122.4" y="175.6">GND</text>
<text x="134.8" y="175.6">GND</text>
<text x="210.6" y="176">GND</text>
<text x="417" y="179.5">GND</text>
<text x="529.9" y="179.5">GND</text>
<text x="38.7" y="185.5">+3.3V</text>
<text x="291.7" y="181.3">GND</text>
<text x="104.8" y="221.5">GND</text>
<text x="39.5" y="226">GND</text>
<text x="482.3" y="257.2">GND</text>
<text x="39.5" y="262.5">GND</text>
<text x="73" y="260.3">GND</text>
<text x="94.2" y="260.8">GND GND</text>
<text x="104" y="269.3">+3.3V</text>
<text x="397.6" y="278.3">GND</text>
<text x="131.3" y="326.6">GND</text>
<text x="161.2" y="325.9">GND</text>
<text x="178.9" y="325.9">GND</text>
<text x="420.5" y="329.1">GND</text>
<text x="434.6" y="329.1">GND</text>
<text x="468.1" y="329.1">GND</text>
<text x="480.5" y="329.1">GND</text>
<text x="198.3" y="371.8">GND</text>
<text x="140.1" y="373.5">GND</text>
</g>
<g font-size="4.2" fill="#00f">
<text x="155.2" y="254.6">Note: GPIO15 Errata Note</text>
<text x="562.9" y="386.7">1.0</text>
<text x="481.3" y="396.2">github.com/DatanoiseTV</text>
<text x="474.4" y="404">2022-02-03</text>
</g>
<g font-size="3.9" fill="#00f">
<text x="94.7" y="20.4" transform="rotate(-90 94.7 20.4)">VBUS</text>
<text x="14.7" y="35.3">VBUS_IN</text>
<text x="364.3" y="127.1">VBUS_IN</text>
<text x="429.8" y="127.1">VBUS_IN</text>
<text x="376.4" y="137.7">DN</text>
<text x="376.4" y="134.2">DP</text>
<text x="429.2" y="137.2">DP</text>
<text x="429.2" y="133.7">DN</text>
<text x="480.9" y="137.7">DN_DBG</text>
<text x="481.3" y="134.2">DP_DBG</text>
<text x="542" y="133.7">DN_DBG</text>
<text x="542" y="137.2">DP_DBG</text>
<text x="364.3" y="144.7">VBUS_IN</text>
<text x="429.8" y="144.8">VBUS_IN</text>
<text x="101.8" y="187.6">BOOT</text>
<text x="249.2" y="186.6">DP</text>
<text x="249.2" y="190.2">DN</text>
<text x="240.7" y="201.2">MCU_TXO</text>
<text x="59.8" y="207">SD3</text>
<text x="116.9" y="209.5">SD2 SD0</text>
<text x="116.9" y="205.9">SD1</text>
<text x="240.7" y="204.8">MCU_RXI</text>
<text x="56.6" y="210">QCLK</text>
<text x="60" y="213.5">SD0</text>
<text x="124.9" y="215.8">SD2</text>
<text x="124.9" y="212.3">SD1</text>
<text x="125.1" y="219.4">SD3</text>
<text x="121.9" y="224.1">QCLK</text>
<text x="477.5" y="223.4" transform="rotate(-90 477.5 223.4)">VBUS</text>
<text x="122.2" y="234.2">XIN</text>
<text x="45.2" y="242.3">XOUT</text>
<text x="124.9" y="251.1">XIN</text>
<text x="411.3" y="255.9">MCU_TXO</text>
<text x="412.7" y="252.3">MCU_RXI</text>
<text x="118.3" y="263">RST</text>
<text x="121" y="258.2">XOUT</text>
<text x="416" y="262.9">DP_DBG</text>
<text x="415.7" y="266.4">DN_DBG</text>
<text x="426.2" y="274">XO</text>
<text x="427.5" y="270.5">XI</text>
<text x="492.7" y="301.3">XO</text>
<text x="427.5" y="309.3">XI</text>
<text x="130" y="351.6">RST</text>
<text x="184.7" y="349.9">BOOT</text>
</g>
<g font-size="3.9" fill="#800">
<text x="420.9" y="382">TITLE:</text>
<text x="549.5" y="386.7">REV:</text>
<text x="457.8" y="396.2">Company:</text>
<text x="549.1" y="396.8">Sheet: 1/1</text>
<text x="457.8" y="403.9">Date:</text>
<text x="506.8" y="403.9">Drawn By:</text>
</g>
<g font-size="3.5" fill="#00f">
<text x="384.5" y="99.4">USB FOR MCU + PWR</text>
<text x="483.3" y="99.4">USB FOR UART DEBUG (NO PWR)</text>
<text x="116.4" y="148.8">Place C22 close to Pin 45</text>
<text x="218.7" y="148.8">Place C12 close to Pin 44</text>
</g>
<g font-size="3.2" fill="#800">
<text x="41.6" y="6.8">1</text>
<text x="110.8" y="6.8">2</text>
<text x="179.9" y="6.8">3</text>
<text x="249.1" y="6.8">4</text>
<text x="318.2" y="6.8">5</text>
<text x="387.3" y="6.8">6</text>
<text x="456.5" y="6.8">7</text>
<text x="525.6" y="6.8">8</text>
<text x="4.1" y="41.9">A</text>
<text x="576.3" y="41.9">A</text>
<text x="4.1" y="111.1">B</text>
<text x="576.3" y="111.1">B</text>
<text x="4.1" y="180.2">C</text>
<text x="576.3" y="180.2">C</text>
<text x="4.1" y="249.3">D</text>
<text x="576.3" y="249.3">D</text>
<text x="4.1" y="318.5">E</text>
<text x="576.3" y="318.5">E</text>
<text x="41.6" y="408.6">1</text>
<text x="110.8" y="408.6">2</text>
<text x="179.9" y="408.6">3</text>
<text x="249.1" y="408.6">4</text>
<text x="318.2" y="408.6">5</text>
<text x="387.3" y="408.6">6</text>
<text x="456.5" y="408.6">7</text>
<text x="525.6" y="408.6">8</text>
</g>
<g font-size="3.2" fill="#000080">
<text x="59.9" y="28.4">L1</text>
<text x="188.4" y="29.4">AMS1117-3.3</text>
<text x="188.4" y="26.1">U2</text>
<text x="59.9" y="31.6">33</text>
<text x="51.3" y="40.6">C5</text>
<text x="80" y="38.8">100nF</text>
<text x="97.2" y="40.6">C7</text>
<text x="51.2" y="43.8">10nF</text>
<text x="79.9" y="44.1">C6</text>
<text x="97" y="43.8">4.7uF</text>
<text x="217" y="47.3">10uF</text>
<text x="217" y="44.2">C9</text>
<text x="146.4" y="52.6">10uF</text>
<text x="146.4" y="49.5">C10</text>
<text x="160.5" y="52.6">10uF</text>
<text x="160.5" y="49.5">C11</text>
<text x="428.3" y="113">TYPE-C-31-M-12</text>
<text x="428.4" y="109.4">USB_MCU</text>
<text x="541.1" y="113">TYPE-C-31-M-12</text>
<text x="541.3" y="109.4">USB_DBG</text>
<text x="363.7" y="137.7">R4</text>
<text x="476.6" y="137.7">R9</text>
<text x="285.2" y="141.4">PWRLED</text>
<text x="363.7" y="140.8">5.1K</text>
<text x="476.6" y="140.8">5.1K</text>
<text x="274.8" y="149.9">1.5K</text>
<text x="274.8" y="146.7">R8</text>
<text x="285.2" y="144.6">19-213/Y2C-CQ2R2L/3T(CY)</text>
<text x="221" y="155.2">C12</text>
<text x="450.1" y="153.1">5.1K</text>
<text x="450.1" y="150">R5</text>
<text x="563" y="153.1">5.1K</text>
<text x="563" y="150">R10</text>
<text x="116.4" y="158.7">C20</text>
<text x="130.5" y="158.7">C21</text>
<text x="143.4" y="158.8">C22</text>
<text x="218.7" y="160.5">C23</text>
<text x="115.2" y="162.3">100nF</text>
<text x="127.5" y="162.3">100nF</text>
<text x="143.4" y="162.3">1uF</text>
<text x="218.7" y="163.7">1uF</text>
<text x="138.6" y="170.4">U1</text>
<text x="237.5" y="171.2" transform="rotate(-90 237.5 171.2)">C13</text>
<text x="242.8" y="171.2" transform="rotate(-90 242.8 171.2)">C14</text>
<text x="249.9" y="171.2" transform="rotate(-90 249.9 171.2)">C15</text>
<text x="256.9" y="171.2" transform="rotate(-90 256.9 171.2)">C16</text>
<text x="264" y="171.2" transform="rotate(-90 264 171.2)">C17</text>
<text x="225.4" y="183.4">R1</text>
<text x="232.5" y="183.4">27.4</text>
<text x="80.1" y="195.8">W25Q128JVSIQTR</text>
<text x="89.8" y="193.3">U3</text>
<text x="125.6" y="195.8">R6</text>
<text x="225.4" y="194">R2</text>
<text x="231.4" y="194">27.4</text>
<text x="125.6" y="199">1K</text>
<text x="49" y="208.2">C8</text>
<text x="44.7" y="213.4">100nF</text>
<text x="86.2" y="225.5">X2</text>
<text x="86.2" y="228.7">12MHz</text>
<text x="68.4" y="238.1">1K</text>
<text x="454.8" y="239.7">U9</text>
<text x="68.4" y="245.2">R3</text>
<text x="408" y="245.2">100nF</text>
<text x="408.9" y="241.7">C2</text>
<text x="454.8" y="242.9">CH340G</text>
<text x="479.4" y="243.7">100nF</text>
<text x="479.4" y="240.5">C1</text>
<text x="81.1" y="250.1">20pF</text>
<text x="81.1" y="247">C18</text>
<text x="112.9" y="250.1">20pF</text>
<text x="112.9" y="246.9">C19</text>
<text x="119.5" y="271.6">R7</text>
<text x="118.6" y="278.7">10K</text>
<text x="109.4" y="292.8">SWD</text>
<text x="454.8" y="292.6">X1</text>
<text x="454.8" y="295.8">12MHz</text>
<text x="488.6" y="310.1">22pF</text>
<text x="488.6" y="306.9">C4</text>
<text x="442.7" y="317.1">22pF</text>
<text x="442.7" y="314">C3</text>
<text x="151.7" y="344.9">RST</text>
<text x="209.9" y="346.4">BOOT</text>
<text x="209.9" y="343.2">BOOT</text>
<text x="151.7" y="348.1">RST</text>
</g>
<g font-size="3.2">
<text x="176" y="33.8">1</text>
<text x="179.5" y="35.6">GND/ADJ</text>
<text x="8.8" y="80">POWER SUPPLY AND FILTERING</text>
<text x="345.7" y="196.4">USB TYPE C CONNECTOR</text>
<text x="97.2" y="213.7">GND</text>
<text x="106" y="211.9">4</text>
<text x="79.1" y="233.1">4</text>
<text x="95.2" y="240.2">2</text>
<text x="444.1" y="247.2">1</text>
<text x="447.6" y="249">GND</text>
<text x="121.5" y="289.2">1</text>
<text x="121.5" y="292.7">2</text>
<text x="121.5" y="296.3">3</text>
<text x="447.8" y="300.1">4</text>
<text x="463.9" y="307.2">2</text>
<text x="345.7" y="344.6">USB UART BRIDGE</text>
<text x="10.6" y="401">MCU CORE</text>
</g>
<g font-size="3.2" fill="#00f">
<text x="176" y="37.3">2</text>
<text x="176" y="40.9">3</text>
<text x="179.5" y="39.1">Vout</text>
<text x="194.2" y="39.1">Vout</text>
<text x="203" y="37.3">4</text>
<text x="179.5" y="42.6">Vin</text>
<text x="403.6" y="110" transform="rotate(-90 403.6 110)">0</text>
<text x="407.1" y="110" transform="rotate(-90 407.1 110)">0</text>
<text x="516.5" y="110" transform="rotate(-90 516.5 110)">0</text>
<text x="520" y="110" transform="rotate(-90 520 110)">0</text>
<text x="389" y="114.9">B1</text>
<text x="394.7" y="116.7">GND</text>
<text x="405" y="114.5" transform="rotate(-90 405 114.5)">0</text>
<text x="408.5" y="114.5" transform="rotate(-90 408.5 114.5)">0</text>
<text x="409.5" y="116.7">GND</text>
<text x="418.2" y="114.9">A12</text>
<text x="501.9" y="114.9">B1</text>
<text x="507.5" y="116.7">GND</text>
<text x="517.9" y="114.5" transform="rotate(-90 517.9 114.5)">0</text>
<text x="521.4" y="114.5" transform="rotate(-90 521.4 114.5)">0</text>
<text x="522.3" y="116.7">GND</text>
<text x="531.1" y="114.9">A12</text>
<text x="389" y="125.5">B4</text>
<text x="418.2" y="125.5">A9</text>
<text x="501.9" y="125.5">B4</text>
<text x="531.1" y="125.5">A9</text>
<text x="389" y="129">B5</text>
<text x="394.7" y="127.3">VBUS</text>
<text x="394.7" y="130.8">CC2</text>
<text x="407.9" y="127.3">VBUS</text>
<text x="408.1" y="130.8">SBU1</text>
<text x="418.2" y="129">A8</text>
<text x="501.9" y="129">B5</text>
<text x="507.5" y="127.3">VBUS</text>
<text x="507.5" y="130.8">CC2</text>
<text x="520.8" y="127.3">VBUS</text>
<text x="520.9" y="130.8">SBU1</text>
<text x="531.1" y="129">A8</text>
<text x="389" y="132.6">B6</text>
<text x="389" y="136.1">B7</text>
<text x="394.7" y="134.3">DP2</text>
<text x="394.7" y="137.9">DN2</text>
<text x="409.9" y="134.3">DN1</text>
<text x="410.4" y="137.9">DP1</text>
<text x="418.2" y="136.1">A6</text>
<text x="418.2" y="132.6">A7</text>
<text x="501.9" y="132.6">B6</text>
<text x="501.9" y="136.1">B7</text>
<text x="507.5" y="134.3">DP2</text>
<text x="507.5" y="137.9">DN2</text>
<text x="522.8" y="134.3">DN1</text>
<text x="523.3" y="137.9">DP1</text>
<text x="531.1" y="136.1">A6</text>
<text x="531.1" y="132.6">A7</text>
<text x="389" y="139.6">B8</text>
<text x="389" y="143.2">B9</text>
<text x="394.7" y="141.4">SBU2</text>
<text x="410.3" y="141.4">CC1</text>
<text x="418.2" y="143.2">A4</text>
<text x="418.2" y="139.6">A5</text>
<text x="501.9" y="139.6">B8</text>
<text x="501.9" y="143.2">B9</text>
<text x="507.5" y="141.4">SBU2</text>
<text x="523.2" y="141.4">CC1</text>
<text x="531.1" y="143.2">A4</text>
<text x="531.1" y="139.6">A5</text>
<text x="394.7" y="144.9">VBUS</text>
<text x="407.9" y="144.9">VBUS</text>
<text x="507.5" y="144.9">VBUS</text>
<text x="520.8" y="144.9">VBUS</text>
<text x="387" y="153.7">B12</text>
<text x="394.7" y="155.5">GND</text>
<text x="409.5" y="155.5">GND</text>
<text x="418.2" y="153.7">A1</text>
<text x="499.9" y="153.7">B12</text>
<text x="507.5" y="155.5">GND</text>
<text x="522.3" y="155.5">GND</text>
<text x="531.1" y="153.7">A1</text>
<text x="403.6" y="161.4" transform="rotate(-90 403.6 161.4)">0</text>
<text x="405" y="156.9" transform="rotate(-90 405 156.9)">0</text>
<text x="407.1" y="161.4" transform="rotate(-90 407.1 161.4)">0</text>
<text x="408.5" y="156.9" transform="rotate(-90 408.5 156.9)">0</text>
<text x="516.5" y="161.4" transform="rotate(-90 516.5 161.4)">0</text>
<text x="517.9" y="156.9" transform="rotate(-90 517.9 156.9)">0</text>
<text x="520" y="161.4" transform="rotate(-90 520 161.4)">0</text>
<text x="521.4" y="156.9" transform="rotate(-90 521.4 156.9)">0</text>
<text x="97.5" y="203.1">CS#</text>
<text x="106" y="201.4">1</text>
<text x="75.4" y="208.4">6</text>
<text x="75.4" y="204.9">7</text>
<text x="78.9" y="206.7">IO3</text>
<text x="99.6" y="206.7">DO</text>
<text x="106" y="204.9">2</text>
<text x="106" y="208.4">3</text>
<text x="75.4" y="211.9">5</text>
<text x="78.9" y="213.7">DI</text>
<text x="78.9" y="210.2">CLK</text>
<text x="98.7" y="210.2">IO2</text>
<text x="95.2" y="233.1">3</text>
<text x="79.1" y="240.2">1</text>
<text x="444.1" y="250.8">2</text>
<text x="467.6" y="250.8">15</text>
<text x="444.1" y="254.3">3</text>
<text x="444.1" y="257.8">4</text>
<text x="447.6" y="252.5">TXD</text>
<text x="447.6" y="256">RXD</text>
<text x="457.2" y="256">RTS#</text>
<text x="457.9" y="252.5">R232</text>
<text x="467.6" y="257.8">13</text>
<text x="467.6" y="254.3">14</text>
<text x="444.1" y="261.3">5</text>
<text x="447.6" y="259.6">V3</text>
<text x="447.6" y="263.1">UD+ DCD#</text>
<text x="456.9" y="259.6">DTR#</text>
<text x="467.6" y="261.3">12</text>
<text x="444.1" y="264.9">6</text>
<text x="444.1" y="268.4">7</text>
<text x="447.6" y="266.6">UD-</text>
<text x="462.6" y="266.6">RI</text>
<text x="467.6" y="268.4">10</text>
<text x="467.6" y="264.9">11</text>
<text x="444.1" y="271.9">8</text>
<text x="447.6" y="270.2">XI</text>
<text x="447.6" y="273.7">XO</text>
<text x="456.7" y="270.2">DSR#</text>
<text x="457.2" y="273.7">CTS#</text>
<text x="467.6" y="271.9">9</text>
<text x="463.9" y="300.1">3</text>
<text x="447.8" y="307.2">1</text>
<text x="204.4" y="347.8">4</text>
<text x="220.5" y="347.8">3</text>
<text x="146.2" y="349.5">4</text>
<text x="162.3" y="349.5">3</text>
<text x="146.2" y="363.6">2</text>
<text x="162.3" y="363.6">1</text>
<text x="204.4" y="361.9">2</text>
<text x="220.5" y="361.9">1</text>
</g>
<g font-size="3.2" fill="#f00">
<text x="75.4" y="201.4">8</text>
<text x="78.9" y="203.1">VCC</text>
<text x="459.5" y="249">VCC</text>
<text x="467.6" y="247.2">16</text>
</g>
<g font-size="2.8" fill="#00f">
<text x="155.2" y="178.7" transform="rotate(-90 155.2 178.7)">50</text>
<text x="158.7" y="178.7" transform="rotate(-90 158.7 178.7)">23</text>
<text x="165.8" y="178.7" transform="rotate(-90 165.8 178.7)">45</text>
<text x="171.1" y="178.7" transform="rotate(-90 171.1 178.7)">44</text>
<text x="178.1" y="178.7" transform="rotate(-90 178.1 178.7)">49</text>
<text x="181.6" y="178.7" transform="rotate(-90 181.6 178.7)">42</text>
<text x="185.2" y="178.7" transform="rotate(-90 185.2 178.7)">33</text>
<text x="188.7" y="178.7" transform="rotate(-90 188.7 178.7)">22</text>
<text x="192.2" y="178.7" transform="rotate(-90 192.2 178.7)">10</text>
<text x="195.8" y="177.2" transform="rotate(-90 195.8 177.2)">1</text>
<text x="201" y="178.7" transform="rotate(-90 201 178.7)">48</text>
<text x="206.3" y="178.7" transform="rotate(-90 206.3 178.7)">43</text>
<text x="224.1" y="185.8">47</text>
<text x="156.5" y="187.6" transform="rotate(-90 156.5 187.6)">DVDD</text>
<text x="160.1" y="187.6" transform="rotate(-90 160.1 187.6)">DVDD</text>
<text x="172.4" y="191.6" transform="rotate(-90 172.4 191.6)">VREG_IN</text>
<text x="179.5" y="188.8" transform="rotate(-90 179.5 188.8)">IOVDD</text>
<text x="183" y="188.8" transform="rotate(-90 183 188.8)">IOVDD</text>
<text x="186.5" y="188.8" transform="rotate(-90 186.5 188.8)">IOVDD</text>
<text x="190.1" y="188.8" transform="rotate(-90 190.1 188.8)">IOVDD</text>
<text x="193.6" y="188.8" transform="rotate(-90 193.6 188.8)">IOVDD</text>
<text x="197.1" y="188.8" transform="rotate(-90 197.1 188.8)">IOVDD</text>
<text x="211.9" y="190.7">USB_DM</text>
<text x="212.5" y="187.2">USB_DP</text>
<text x="224.1" y="189.3">46</text>
<text x="167.1" y="195.8" transform="rotate(-90 167.1 195.8)">VREG_VOUT</text>
<text x="202.4" y="192.3" transform="rotate(-90 202.4 192.3)">USB_VDD</text>
<text x="207.7" y="194.2" transform="rotate(-90 207.7 194.2)">ADC_AVDD</text>
<text x="139.7" y="201.7">56</text>
<text x="144.3" y="203">QSPI_SS</text>
<text x="214.6" y="201.3">GPIO0</text>
<text x="225.7" y="203.4">3</text>
<text x="225.7" y="199.9">2</text>
<text x="139.7" y="207">53</text>
<text x="144.3" y="208.3">QSPI_SD0</text>
<text x="214.6" y="208.3">GPIO2</text>
<text x="214.6" y="204.8">GPIO1</text>
<text x="225.7" y="207">4</text>
<text x="139.7" y="210.5">55</text>
<text x="139.7" y="214">54</text>
<text x="144.3" y="211.9">QSPI_SD1</text>
<text x="144.3" y="215.4">QSPI_SD2</text>
<text x="214.6" y="215.4">GPIO4</text>
<text x="214.6" y="211.9">GPIO3</text>
<text x="225.7" y="214">6</text>
<text x="225.7" y="210.5">5</text>
<text x="139.7" y="217.6">51</text>
<text x="144.3" y="218.9">QSPI_SD3</text>
<text x="214.6" y="218.9">GPIO5</text>
<text x="225.7" y="221.1">8</text>
<text x="225.7" y="217.6">7</text>
<text x="139.7" y="222.8">52</text>
<text x="144.3" y="224.2">QSPI_SCLK</text>
<text x="214.6" y="226">GPIO7</text>
<text x="214.6" y="222.4">GPIO6</text>
<text x="225.7" y="224.6">9</text>
<text x="214.6" y="233">GPIO9</text>
<text x="214.6" y="229.5">GPIO8</text>
<text x="224.1" y="231.7">12</text>
<text x="224.1" y="228.1">11</text>
<text x="213" y="236.6">GPIO10</text>
<text x="224.1" y="238.7">14</text>
<text x="224.1" y="235.2">13</text>
<text x="213" y="243.6">GPIO12</text>
<text x="213" y="240.1">GPIO11</text>
<text x="224.1" y="245.8">16</text>
<text x="224.1" y="242.3">15</text>
<text x="139.7" y="249.3">20</text>
<text x="144.3" y="250.7">XIN</text>
<text x="213" y="250.7">GPIO14</text>
<text x="213" y="247.1">GPIO13</text>
<text x="224.1" y="249.3">17</text>
<text x="139.7" y="256.4">21</text>
<text x="144.3" y="257.7">XOUT</text>
<text x="213" y="257.7">GPIO16</text>
<text x="213" y="254.2">GPIO15</text>
<text x="224.1" y="256.4">27</text>
<text x="224.1" y="252.8">18</text>
<text x="213" y="261.2">GPIO17</text>
<text x="224.1" y="263.4">29</text>
<text x="224.1" y="259.9">28</text>
<text x="213" y="268.3">GPIO19</text>
<text x="213" y="264.8">GPIO18</text>
<text x="224.1" y="266.9">30</text>
<text x="139.7" y="274">26</text>
<text x="144.3" y="275.4">RUN</text>
<text x="213" y="275.4">GPIO21</text>
<text x="213" y="271.8">GPIO20</text>
<text x="224.1" y="274">32</text>
<text x="224.1" y="270.5">31</text>
<text x="213" y="278.9">GPIO22</text>
<text x="224.1" y="281.1">35</text>
<text x="224.1" y="277.5">34</text>
<text x="213" y="285.9">GPIO24</text>
<text x="213" y="282.4">GPIO23</text>
<text x="224.1" y="284.6">36</text>
<text x="139.7" y="293.4">25</text>
<text x="139.7" y="289.9">24</text>
<text x="144.3" y="291.2">SWCLK</text>
<text x="213" y="289.5">GPIO25</text>
<text x="224.1" y="288.1">37</text>
<text x="144.3" y="294.8">SWD</text>
<text x="204.7" y="296.5">GPIO26_ADC0</text>
<text x="224.1" y="298.7">39</text>
<text x="224.1" y="295.2">38</text>
<text x="204.7" y="303.6">GPIO28_ADC2</text>
<text x="204.7" y="300.1">GPIO27_ADC1</text>
<text x="224.1" y="305.8">41</text>
<text x="224.1" y="302.2">40</text>
<text x="167.1" y="311.4" transform="rotate(-90 167.1 311.4)">TESTEN</text>
<text x="184.8" y="311.4" transform="rotate(-90 184.8 311.4)">GND</text>
<text x="204.7" y="307.1">GPIO29_ADC3</text>
<text x="165.8" y="316" transform="rotate(-90 165.8 316)">19</text>
<text x="183.4" y="316" transform="rotate(-90 183.4 316)">57</text>
</g>
</svg>
